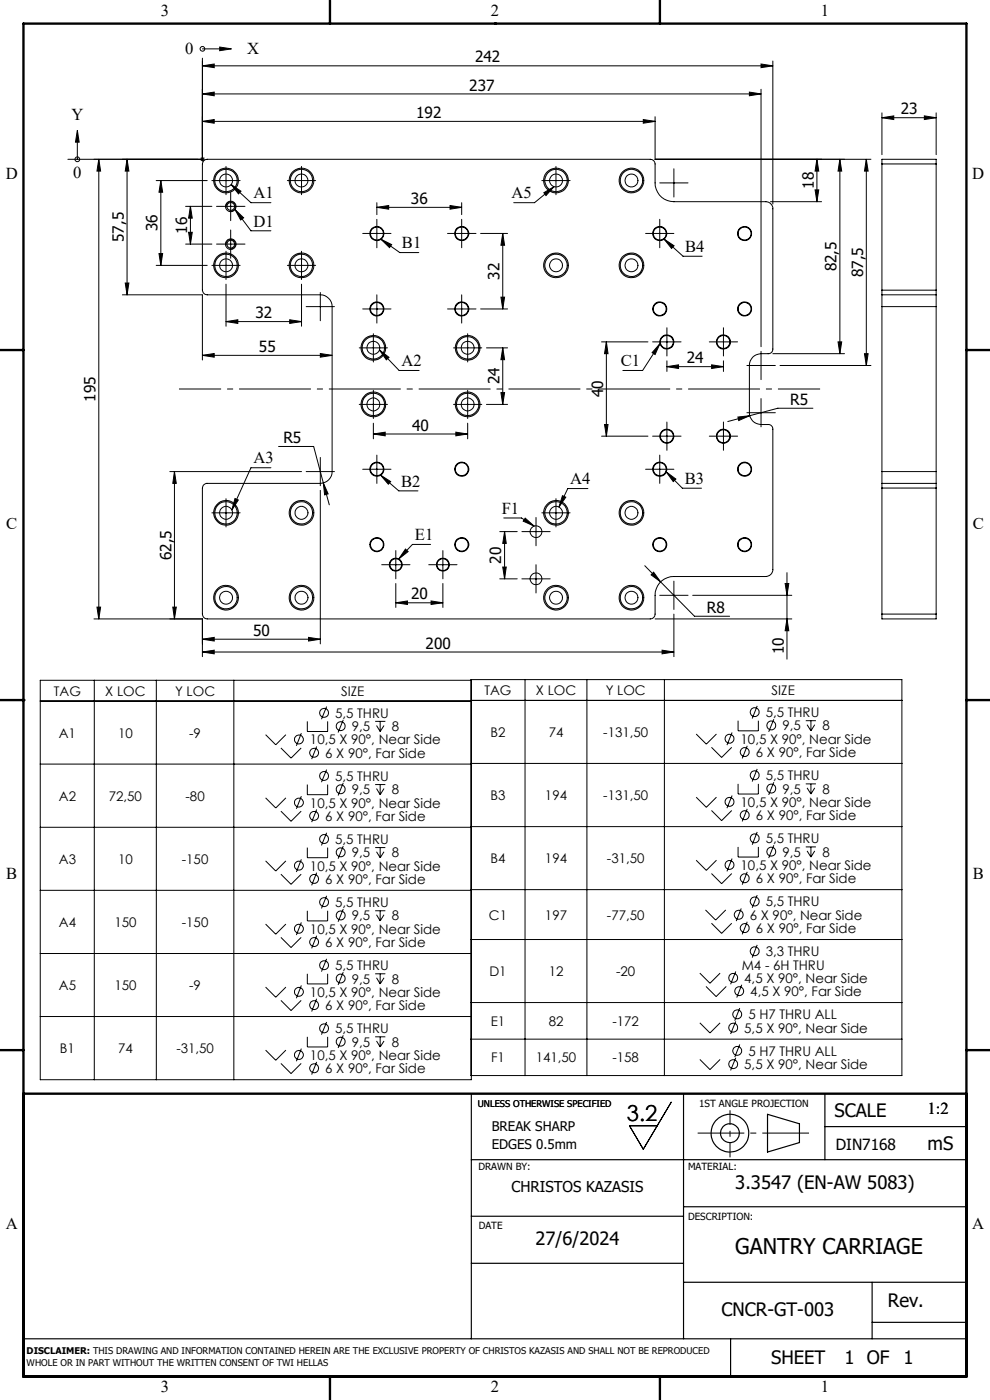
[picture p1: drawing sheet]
<svg xmlns="http://www.w3.org/2000/svg" width="210mm" height="297mm" viewBox="0 0 210 297" stroke-linecap="round" stroke-linejoin="round" font-family="sans-serif">
<g fill="none" stroke="#000" stroke-width=".21">
<path d="M42.9 12.3v21.5h-28.5M42.9 10.4h3.7M42.9 14l2.5-.4v.8zM42.9 19.9l2.5-.4v.8zM42.9 14h121M42.9 19.9h118.5M46.6 10l2.5 .4-2.5 .4zM159 19.5l2.4 .4-2.4 .4zM161.4 13.6l2.5 .4-2.5 .4zM161.4 18.9v54.7M163.9 12.9v30.4M16.4 27.7l.4 2.5h-.8z"/>
<path d="M16.4 30.2v3.6M21 33.8v97.5M21 33.8l.3 2.5h-.7zM27 33.8v28.7M27 33.8l.3 2.5h-.7zM33.1 38.3h10.9M34.1 38.3v18M34.1 38.3l.4 2.5h-.8zM42.9 25.7l2.5-.3v.7zM42.9 25.7h96.1M43.3 34.1l.7-.3h93.9a1.02 1.02 0 0 1 1.1 1v4a3.9 3.9 0 0 0 3.9 4h19.6a1.51 1.51 0 0 1 1.4 1.5v29.7a.96 .96 0 0 1-1 1 3.3 3.3 0 0 0-3.5 1.2l-.4 .8v.5v10.1a2.47 2.47 0 0 0 2.4 2.5h1.5a.96 .96 0 0 1 1 .9v29.8a1.51 1.51 0 0 1-1.4 1.5h-19.6a3.9 3.9 0 0 0-3.9 4v4a1.02 1.02 0 0 1-1.1 1h-93.9a1.02 1.02 0 0 1-1.1-1v-26.8a1.02 1.02 0 0 1 1.1-1h23.9a2.53 2.53 0 0 0 2.5-2.5v-35a2.53 2.53 0 0 0-2.5-2.5h-23.9a1.02 1.02 0 0 1-1.1-.9v-26.8zM44.9 38.3h6"/>
<path d="M47.9 35.3v6M49 39.2l2.1 1.4-.5 .5zM49 39.2l4.2 3.8h4.3M61 38.3h6M64 35.3v6M114.9 38.3h6M117.5 39.6l-4.1 3.4h-4.4M117.9 35.3v6M136.5 25.4l2.5 .3-2.5 .4zM139 24.8v9h45.7M139.9 38.8h6M142.9 35.8v6"/>
<path d="M173.3 33.8l.4 2.5h-.8zM173.3 33.8v9M178.2 33.8v41.2M178.2 33.8l.3 2.5h-.7zM183.8 33.8l.4 2.5h-.8zM183.8 33.8v43.7M187.1 25l2.5-.4v.8zM187.1 24v8.8M187.1 25h11.5M187.1 34.8v-1h11.5v1M187.1 34.8v26.8M187.1 34.8h11.5"/>
<path d="M196.1 24.6l2.5 .4-2.5 .4zM198.6 24v8.8M198.6 34.8v26.8M33.1 56.3h10.9M33.7 53.8h.8l-.4 2.5zM39.4 51.8h5.5M39.4 43.8h5.5M40 49.3h.8l-.4 2.5zM40.4 43.8l.4 2.5h-.8zM40.4 43.8v8M44.9 56.3h6M45.9 51.8h6.1"/>
<path d="M45.9 43.8h6.1M47.9 53.3v6M48 52.1a1.01 1.01 0 0 1 .9-1.3 1.01 1.01 0 0 1 1.1 1.1 1.01 1.01 0 0 1-1.3 .9M48 44.1a1.01 1.01 0 0 1 .9-1.3 1.01 1.01 0 0 1 1.1 1.1 1.01 1.01 0 0 1-1.3 .9M48.9 40.8v6M48.9 48.8v6M49.8 44.4l3.4 4.6h4.3M49.8 44.4l1.9 1.8-.7 .5zM61 56.3h6M64 53.3v6M76.9 49.5h6M79.9 44l2.5-.4v.8z"/>
<path d="M79.9 43v2.5M79.9 44h18M79.9 46.5v6.1M80.8 50.8l2.3 1.1-.5 .6zM80.8 50.8l4 2.8h4M94.9 49.5h6.1M95.5 43.6l2.4 .4-2.4 .4zM97.9 43v2.5M97.9 46.5v6.1M102 49.5h5.7M106.6 49.5l.4 2.5h-.7zM106.6 49.5v16"/>
<path d="M115.4 40.9l2.1-1.3-1.7 1.9zM136.9 49.5h6M139.9 46.5v6.1M140.9 50.7l2.1 1.4-.5 .6zM140.9 50.7l4 3.7h4M163.4 42.8h10.9M172.9 40.3h.8l-.4 2.5zM26 62.5h16.9v13.9M26.6 60h.7l-.3 2.5zM42.9 75.4l2.5-.4v.8zM42.9 75.4h27.5M47.9 68.2l2.5-.4v.8z"/>
<path d="M47.9 60.3v8.9M47.9 68.2h16.1M61.5 67.8l2.5 .4-2.5 .4zM64 60.3v8.9M64.9 65h6M67.9 75l2.5 .4-2.5 .4zM67.9 62.1v5.9M76.2 73.8h6M76.9 65.5h6M79.2 70.8v6M79.9 62.5v6M80.5 74.3l2 1.5-.5 .5z"/>
<path d="M80.5 74.3l4.2 4.3h4.2M94.9 65.5h6.1M96.2 73.8h6M97.9 62.5v6M99.2 70.8v6M102 65.5h5.7M103.2 73.8h4.5M106.3 63h.7l-.4 2.5zM106.6 73.8l.4 2.5h-.7zM106.6 73.8v12M127.6 72.5h9.8M128.6 72.5v20"/>
<path d="M128.6 72.5l.4 2.5h-.8zM138.4 72.5h6.1M140 72.9l-1 2.3-.7-.4zM140 72.9l-3.7 5.7h-4.2M141.5 77.8l2.4-.4v.8zM141.5 69.5v6M141.5 76.5v2.3M141.5 77.8h12M150.5 72.5h6M151 77.4l2.5 .4-2.5 .4zM153.5 69.5v6M153.5 76.5v2.3"/>
<path d="M158.4 77.5h6.1M161.4 74.5v6M163.9 75h15.2M165.5 77.5h19.2M177.8 72.5h.7l-.3 2.5zM183.4 75h.8l-.4 2.5zM187.1 61.6v.9M187.1 62.5v2.5M187.1 62.5h11.5M187.1 65v35M187.1 61.6h11.5M187.1 65h11.5"/>
<path d="M198.6 61.6v.9M198.6 62.5v2.5M198.6 65v35M57.5 99.2h-4.3l-4 9M59.1 94.7h7.4l2.1 7.7M67.9 97v6M76.2 85.8h6M76.9 99.6h6M79.2 92.1l2.5-.4v.8zM79.2 89.8v3.3M79.2 92.1h20M79.2 82.8v6"/>
<path d="M79.9 96.6v5.9M96.2 85.8h6M96.7 91.7l2.5 .4-2.5 .4zM99.2 89.8v3.3M99.2 82.8v6M103.2 85.8h4.5M106.3 83.3h.7l-.4 2.5zM127.6 92.5h9.8M128.2 90.1h.8l-.4 2.4zM136.9 99.6h6M138.4 92.5h6.1M139.9 96.6v5.9"/>
<path d="M141.5 89.5v6M150.5 92.5h6M153.5 89.5v6M156.5 88.5l2.5-.3-2.3 1zM158.4 87.6h6.1M159 88.2l-4.6 1.2M161.4 84.6v6M172.4 86.6h-7.4l-6 1.6M36 100h28M37 100v31.3M37 100l.4 2.5h-.7zM44.9 108.8h6"/>
<path d="M47.9 105.8v6M49.8 105.8l.8 .3-1.4 2.1zM64.9 100h6M67.9 104v32.6M68.6 102.4l1 2.4-.7 .2zM68.6 102.4l1.2 4.7M80.8 100.8l2.1 1.4-.5 .5zM80.8 100.8l3.8 3.3h4.1M81 119.8h6M84 116.8v6M86 116.5l.6 .5-2 1.6zM90.9 119.8h6"/>
<path d="M91.3 115.5h-3.8l-2.9 3.1M93.9 116.8v6M106 112.8h3.7M106.9 109.9h3.7l2.7 1.7M107 112.8l.4 2.5h-.8zM107 112.8v10M110.7 112.8h6M111.4 109.9l1.9 1.7-2.3-1zM113.7 109.8v6M113.7 119.8v6M114.9 108.8h6M117.9 105.8v6"/>
<path d="M119.3 105.2l.7 .3-1.4 2.1zM124.7 103.6h-4.3l-1.8 4M141.3 100.1l3.4 3.5h4.1M141.3 100.1l2.1 1.5-.6 .6zM187.1 102.5v1M187.1 100v2.5M187.1 102.5h11.5M187.1 103.5h11.5M187.1 103.5v26.8M187.1 100h11.5M198.6 102.5v1M198.6 100v2.5"/>
<path d="M198.6 103.5v26.8M19.9 131.3h23v8M20.6 128.8h.7l-.3 2.5zM36.7 128.8h.7l-.4 2.5zM42.9 135.6l2.5-.4v.8zM42.9 138.3l2.5-.4v.8zM42.9 135.6h25M42.9 138.3h100M65.4 135.2l2.5 .4-2.5 .4zM84 127.9l2.4-.4v.7zM84 123.8v5.1M84 127.9h9.9"/>
<path d="M91.4 127.5l2.5 .4-2.5 .3zM93.9 123.8v5.1M106 122.8h3.7M106.6 120.3h.8l-.4 2.5zM110.7 122.8h6M136.8 120l3.3 3.4M138.6 121.4l1.5 2-2-1.4zM139 131.3h29M139.9 126.3h6M140.1 123.4l7.2 7.3h7.5M140.4 137.9l2.5 .4-2.5 .4zM142.9 123.3v6"/>
<path d="M142.9 130.3v9M146.9 126.3h21.1M166.5 123.8h.8l-.4 2.5zM166.9 131.3l.4 2.5h-.8zM166.9 121.5v18.3M187.1 130.3v1h11.5v-1M187.1 130.3h11.5M8.5 144.3h91.5v84.8h-91.5zM8.5 148.7h91.5M20 144.3v84.8M33.2 144.3v84.8M49.6 144.3v84.8"/>
<path d="M56.3 155.9l2.2 2.1 2.1-2.1M59.6 158.7l2.1 2.1 2.2-2.1M63.9 155.5l-1 2.7M65.2 153v2.2h4.3v-2.2M67.2 158.4l-1.1 2.6M69.3 149.9l-1.1 2.7M72.8 152.7l-1.1 2.7M79.6 153h2.1M79.9 153.9l.7 1.3M80.6 153v2.2M81.5 153.9l-.9 1.3M99.9 144.2h91.4v84h-91.4z"/>
<path d="M99.9 148.6h91.4M111.4 144.2v84M124.5 144.2v84M140.9 144.2v84M147.7 155.7l2.1 2.2 2.2-2.2M150.9 158.5l2.2 2.2 2.1-2.2M155.3 155.4l-1.1 2.7M156.6 152.9v2.1h4.3v-2.1M158.5 158.2l-1.1 2.7M160.6 149.8l-1 2.6M164.1 152.6l-1 2.7M170.9 152.9h2.2"/>
<path d="M171.2 153.7l.8 1.3M172 152.9v2.1M172.8 153.7l-.8 1.3M8.5 162.1h91.5M8.5 175.5h91.5M56.3 169.3l2.2 2.1 2.1-2.1M59.6 172.1l2.1 2.1 2.2-2.1M63.9 168.9l-1 2.7M65.2 166.4v2.2h4.3v-2.2M65.2 179.8v2.2h4.3v-2.2M67.2 171.7l-1.1 2.7M69.3 163.3l-1.1 2.6"/>
<path d="M69.3 176.7l-1.1 2.6M72.8 166.1l-1.1 2.7M72.8 179.5l-1.1 2.7M79.6 166.4h2.1M79.6 179.8h2.1M79.9 167.3l.7 1.3M80.6 166.4v2.2M80.6 179.8v2.2M81.5 167.3l-.9 1.3M99.9 162h91.4M99.9 175.4h91.4M147.7 169.1l2.1 2.2 2.2-2.2"/>
<path d="M150.9 171.9l2.2 2.2 2.1-2.2M155.3 168.8l-1.1 2.6M156.6 166.3v2.1h4.3v-2.1M156.6 179.7v2.1h4.3v-2.1M158.5 171.6l-1.1 2.7M160.6 163.1l-1 2.7M160.6 176.5l-1 2.7M164.1 165.9l-1 2.7M164.1 179.3l-1 2.7M170.9 166.3h2.2M170.9 179.7h2.2M171.2 167.1l.8 1.3"/>
<path d="M172 166.3v2.1M172 179.7v2.1M172.8 167.1l-.8 1.3M8.5 188.9h91.5M56.3 182.6l2.2 2.2 2.1-2.2M56.3 196l2.2 2.2 2.1-2.2M59.6 185.5l2.1 2.1 2.2-2.1M59.6 198.9l2.1 2.1 2.2-2.1M63.9 182.3l-1 2.7M63.9 195.7l-1 2.7M65.2 193.2v2.2h4.3v-2.2M67.2 185.1l-1.1 2.7"/>
<path d="M67.2 198.5l-1.1 2.7M69.3 190l-1.1 2.7M72.8 192.9l-1.1 2.6M79.6 193.2h2.1M79.9 180.7l.7 1.3M79.9 194.1l.7 1.3M80.6 193.2v2.2M81.5 180.7l-.9 1.3M81.5 194.1l-.9 1.3M99.9 188.7h91.4M99.9 199.3h91.4M147.7 182.5l2.1 2.1 2.2-2.1"/>
<path d="M149.6 193l2.2 2.2 2.2-2.2M150.9 185.3l2.2 2.2 2.1-2.2M150.9 195.9l2.2 2.1 2.1-2.1M155.3 182.1l-1.1 2.8M157.2 192.7l-1 2.7M158.5 185l-1.1 2.7M158.5 195.5l-1.1 2.7M160.6 189.9l-1 2.7M171.2 180.5l.8 1.3M172.8 180.5l-.8 1.3M8.5 202.3h91.5M8.5 215.6h91.5"/>
<path d="M56.3 209.4l2.2 2.2 2.1-2.2M59.6 212.2l2.1 2.2 2.2-2.2M63.9 209.1l-1 2.7M65.2 206.6v2.1h4.3v-2.1M65.2 220v2.1h4.3v-2.1M67.2 211.9l-1.1 2.7M69.3 203.4l-1.1 2.7M69.3 216.8l-1.1 2.7M72.8 206.2l-1.1 2.7M72.8 219.6l-1.1 2.7M79.6 206.6h2.1M79.6 220h2.1"/>
<path d="M79.9 207.4l.7 1.3M80.6 206.6v2.1M80.6 220v2.1M81.5 207.4l-.9 1.3M99.9 212.7h91.4M148.4 206.4l2.2 2.2 2.2-2.2M148.4 217l2.2 2.1 2.2-2.1M149.8 209.3l2.1 2.1 2.2-2.1M156.1 206.1l-1.1 2.7M156.1 216.7l-1.1 2.7M156.9 213.9l-1 2.6M157.3 208.9l-1 2.7"/>
<path d="M160.6 200.4l-1 2.8M56.3 222.8l2.2 2.1 2.1-2.1M59.6 225.6l2.1 2.1 2.2-2.1M63.9 222.5l-1 2.6M67.2 225.3l-1.1 2.7M79.9 220.8l.7 1.3M81.5 220.8l-.9 1.3M99.9 220.4h91.4M142.4 233.8l-5.9 10-3-5h5.9M148.4 224.8l2.2 2.1 2.2-2.1M156.1 224.4l-1.1 2.7M156.9 221.6l-1 2.7"/>
<circle cx="43" cy="10.4" r=".5"/>
<circle cx="16.4" cy="33.8" r=".5"/>
<circle cx="47.9" cy="38.3" r="2.37"/>
<circle cx="47.9" cy="38.3" r="1.37"/>
<circle cx="48" cy="38.3" r="2.62"/>
<circle cx="64" cy="38.3" r="2.62"/>
<circle cx="64" cy="38.3" r="1.38"/>
<circle cx="64" cy="38.3" r="2.37"/>
<circle cx="117.9" cy="38.3" r="1.37"/>
<circle cx="118" cy="38.3" r="2.37"/>
<circle cx="118" cy="38.3" r="2.62"/>
<circle cx="133.9" cy="38.3" r="2.62"/>
<circle cx="133.9" cy="38.3" r="2.37"/>
<circle cx="133.9" cy="38.3" r="1.38"/>
<circle cx="47.9" cy="56.3" r="2.38"/>
<circle cx="47.9" cy="56.3" r="1.37"/>
<circle cx="48" cy="56.3" r="2.63"/>
<circle cx="48.9" cy="43.8" r="1.12"/>
<circle cx="48.9" cy="51.8" r="1.12"/>
<circle cx="48.9" cy="51.8" r=".83"/>
<circle cx="48.9" cy="43.8" r=".83"/>
<circle cx="63.9" cy="56.3" r="2.38"/>
<circle cx="63.9" cy="56.3" r="2.63"/>
<circle cx="64" cy="56.3" r="1.38"/>
<circle cx="79.9" cy="49.6" r="1.38"/>
<circle cx="80" cy="49.5" r="1.5"/>
<circle cx="97.9" cy="49.5" r="1.38"/>
<circle cx="98" cy="49.5" r="1.5"/>
<circle cx="117.9" cy="56.3" r="1.37"/>
<circle cx="117.9" cy="56.3" r="2.39"/>
<circle cx="118" cy="56.3" r="2.63"/>
<circle cx="133.9" cy="56.3" r="2.38"/>
<circle cx="133.9" cy="56.3" r="2.63"/>
<circle cx="133.9" cy="56.3" r="1.38"/>
<circle cx="139.9" cy="49.5" r="1.51"/>
<circle cx="140" cy="49.6" r="1.38"/>
<circle cx="157.9" cy="49.6" r="1.38"/>
<circle cx="158" cy="49.5" r="1.5"/>
<circle cx="79.2" cy="73.8" r="2.38"/>
<circle cx="79.2" cy="73.8" r="2.63"/>
<circle cx="79.2" cy="73.8" r="1.38"/>
<circle cx="79.9" cy="65.6" r="1.37"/>
<circle cx="80" cy="65.6" r="1.5"/>
<circle cx="97.9" cy="65.5" r="1.37"/>
<circle cx="98" cy="65.5" r="1.5"/>
<circle cx="99.2" cy="73.8" r="2.38"/>
<circle cx="99.2" cy="73.8" r="2.63"/>
<circle cx="99.2" cy="73.8" r="1.38"/>
<circle cx="139.9" cy="65.6" r="1.51"/>
<circle cx="139.9" cy="65.6" r="1.37"/>
<circle cx="141.4" cy="72.5" r="1.5"/>
<circle cx="141.5" cy="72.5" r="1.38"/>
<circle cx="153.4" cy="72.5" r="1.5"/>
<circle cx="153.5" cy="72.6" r="1.38"/>
<circle cx="157.9" cy="65.6" r="1.37"/>
<circle cx="158" cy="65.6" r="1.5"/>
<circle cx="79.2" cy="85.8" r="2.38"/>
<circle cx="79.2" cy="85.8" r="2.63"/>
<circle cx="79.2" cy="85.8" r="1.37"/>
<circle cx="79.9" cy="99.5" r="1.38"/>
<circle cx="80" cy="99.6" r="1.5"/>
<circle cx="97.9" cy="99.5" r="1.38"/>
<circle cx="98" cy="99.6" r="1.5"/>
<circle cx="99.2" cy="85.8" r="2.38"/>
<circle cx="99.2" cy="85.8" r="2.63"/>
<circle cx="99.2" cy="85.8" r="1.37"/>
<circle cx="139.9" cy="99.6" r="1.51"/>
<circle cx="140" cy="99.5" r="1.38"/>
<circle cx="141.4" cy="92.5" r="1.5"/>
<circle cx="141.5" cy="92.5" r="1.38"/>
<circle cx="153.4" cy="92.5" r="1.5"/>
<circle cx="153.5" cy="92.6" r="1.38"/>
<circle cx="157.9" cy="99.5" r="1.38"/>
<circle cx="158" cy="99.6" r="1.5"/>
<circle cx="47.9" cy="108.8" r="2.38"/>
<circle cx="48" cy="108.8" r="2.63"/>
<circle cx="48" cy="108.8" r="1.36"/>
<circle cx="63.9" cy="108.8" r="2.38"/>
<circle cx="63.9" cy="108.8" r="2.63"/>
<circle cx="64" cy="108.8" r="1.37"/>
<circle cx="79.9" cy="115.6" r="1.38"/>
<circle cx="80" cy="115.5" r="1.5"/>
<circle cx="83.9" cy="119.8" r="1.25"/>
<circle cx="84" cy="119.8" r="1.38"/>
<circle cx="93.9" cy="119.8" r="1.27"/>
<circle cx="93.9" cy="119.8" r="1.37"/>
<circle cx="97.9" cy="115.5" r="1.38"/>
<circle cx="98" cy="115.5" r="1.5"/>
<circle cx="113.7" cy="112.8" r="1.26"/>
<circle cx="117.9" cy="108.8" r="2.39"/>
<circle cx="117.9" cy="108.8" r="1.36"/>
<circle cx="118" cy="108.8" r="2.63"/>
<circle cx="133.9" cy="108.8" r="2.38"/>
<circle cx="133.9" cy="108.8" r="2.63"/>
<circle cx="134" cy="108.8" r="1.37"/>
<circle cx="139.9" cy="115.5" r="1.51"/>
<circle cx="140" cy="115.6" r="1.38"/>
<circle cx="157.9" cy="115.6" r="1.38"/>
<circle cx="158" cy="115.5" r="1.5"/>
<circle cx="47.9" cy="126.8" r="2.37"/>
<circle cx="47.9" cy="126.8" r="1.37"/>
<circle cx="48" cy="126.8" r="2.63"/>
<circle cx="63.9" cy="126.8" r="2.63"/>
<circle cx="64" cy="126.8" r="1.38"/>
<circle cx="64" cy="126.8" r="2.37"/>
<circle cx="113.7" cy="122.8" r="1.27"/>
<circle cx="117.9" cy="126.8" r="1.37"/>
<circle cx="118" cy="126.8" r="2.63"/>
<circle cx="118" cy="126.8" r="2.37"/>
<circle cx="133.9" cy="126.8" r="2.63"/>
<circle cx="133.9" cy="126.8" r="2.37"/>
<circle cx="133.9" cy="126.8" r="1.38"/>
<circle cx="63.4" cy="156.9" r=".95"/>
<circle cx="66.6" cy="159.7" r=".95"/>
<circle cx="68.7" cy="151.2" r=".94"/>
<circle cx="72.3" cy="154.1" r=".95"/>
<circle cx="154.7" cy="156.7" r=".94"/>
<circle cx="158" cy="159.5" r=".94"/>
<circle cx="160.1" cy="151.1" r=".94"/>
<circle cx="163.6" cy="153.9" r=".93"/>
<circle cx="63.4" cy="170.3" r=".94"/>
<circle cx="66.6" cy="173.1" r=".94"/>
<circle cx="68.7" cy="178" r=".93"/>
<circle cx="68.7" cy="164.6" r=".93"/>
<circle cx="72.3" cy="167.4" r=".94"/>
<circle cx="154.7" cy="170.1" r=".95"/>
<circle cx="158" cy="172.9" r=".95"/>
<circle cx="160.1" cy="164.5" r=".95"/>
<circle cx="160.1" cy="177.9" r=".94"/>
<circle cx="163.6" cy="167.3" r=".94"/>
<circle cx="63.4" cy="197" r=".95"/>
<circle cx="63.4" cy="183.6" r=".94"/>
<circle cx="66.6" cy="199.9" r=".95"/>
<circle cx="66.6" cy="186.5" r=".94"/>
<circle cx="68.7" cy="191.4" r=".94"/>
<circle cx="72.3" cy="194.2" r=".95"/>
<circle cx="72.3" cy="180.8" r=".94"/>
<circle cx="154.7" cy="183.5" r=".94"/>
<circle cx="156.7" cy="194.1" r=".95"/>
<circle cx="158" cy="196.9" r=".95"/>
<circle cx="158" cy="186.3" r=".94"/>
<circle cx="160.1" cy="191.2" r=".95"/>
<circle cx="163.6" cy="180.7" r=".93"/>
<circle cx="63.4" cy="210.4" r=".94"/>
<circle cx="66.6" cy="213.2" r=".94"/>
<circle cx="68.7" cy="218.2" r=".94"/>
<circle cx="68.7" cy="204.8" r=".93"/>
<circle cx="72.3" cy="207.6" r=".94"/>
<circle cx="155.5" cy="218" r=".95"/>
<circle cx="155.5" cy="207.4" r=".94"/>
<circle cx="156.4" cy="215.2" r=".95"/>
<circle cx="156.8" cy="210.3" r=".94"/>
<circle cx="160.1" cy="201.8" r=".94"/>
<circle cx="63.4" cy="223.8" r=".95"/>
<circle cx="66.6" cy="226.6" r=".95"/>
<circle cx="72.3" cy="221" r=".95"/>
<circle cx="155.5" cy="225.8" r=".94"/>
<circle cx="156.4" cy="222.9" r=".94"/>
</g>
<path d="M42.6 33.4l.7 .7M42.6 34.1l.7-.7M43 34.3v-1M43.5 33.8h-1" fill="none" stroke="#000" stroke-width=".21" stroke-dasharray="6.3 1.3 1.3 1.3" stroke-linecap="butt"/>
<g fill="none" stroke="#000" stroke-width=".25">
<path d="M100 232v52M145 232v52M162.8 236.4l6.8 2v4l-6.8 2zM175 232v14M175 239h30M100 246h105M100 258h45M145 256h60M100 268h45M145 272h60M185 272v12M5 284h200"/>
<path d="M155 284v8M185 280.5h20"/>
<circle cx="154.8" cy="240.4" r="4"/>
<circle cx="154.8" cy="240.4" r="2"/>
</g>
<path d="M38 82.5h136" fill="none" stroke="#000" stroke-width=".21" stroke-dasharray="15.2 1.3 1.3 1.3" stroke-dashoffset="6.3" stroke-linecap="butt"/>
<path d="M148 240.4h23.6" fill="none" stroke="#000" stroke-width=".21" stroke-dasharray="15.2 1.3 1.3 1.3" stroke-dashoffset="5.3" stroke-linecap="butt"/>
<path d="M154.9 235.5v10" fill="none" stroke="#000" stroke-width=".21" stroke-dasharray="15.2 1.3 1.3 1.3" stroke-dashoffset="12.1" stroke-linecap="butt"/>
<g fill="none" stroke="#000" stroke-width=".5">
<path d="M5 5h200v287h-200zM70 0v5M105 5h.1M140 0v5M0 74.3h5M205 74.3h5M0 148.5h5M5 148.5h.1M205 148.5h5M0 222.8h5M5 232h200M205 222.8h5"/>
<path d="M70 292v5M105 292h.1M140 292v5M190 292h.1"/>
</g>
<g fill="#000">
<path d="M42.9 14l2.5-.4v.8zM161.4 13.6l2.5 .4-2.5 .4zM42.9 25.7l2.5-.3v.7zM136.5 25.4l2.5 .3-2.5 .4zM79.9 44l2.5-.4v.8zM95.5 43.6l2.4 .4-2.4 .4zM79.2 92.1l2.5-.4v.8zM96.7 91.7l2.5 .4-2.5 .4zM42.9 75.4l2.5-.4v.8zM67.9 75l2.5 .4-2.5 .4zM84 127.9l2.4-.4v.7zM91.4 127.5l2.5 .4-2.5 .3zM156.5 88.5l.2 .7 2.3-1zM68.6 102.4l.3 2.6 .7-.2zM138.6 121.4l-.5 .6 2 1.4zM42.9 19.9l2.5-.4v.8zM159 19.5l2.4 .4-2.4 .4z"/>
<path d="M21 33.8l.3 2.5h-.7zM20.6 128.8h.7l-.3 2.5zM27 33.8l.3 2.5h-.7zM26.6 60h.7l-.3 2.5zM173.3 33.8l.4 2.5h-.8zM172.9 40.3h.8l-.4 2.5zM178.2 33.8l.3 2.5h-.7zM177.8 72.5h.7l-.3 2.5zM106.6 49.5l.4 2.5h-.7zM106.3 63h.7l-.4 2.5zM34.1 38.3l.4 2.5h-.8zM33.7 53.8h.8l-.4 2.5zM106.6 73.8l.4 2.5h-.7zM106.3 83.3h.7l-.4 2.5zM128.6 72.5l.4 2.5h-.8zM128.2 90.1h.8l-.4 2.4z"/>
<path d="M187.1 25l2.5-.4v.8zM196.1 24.6l2.5 .4-2.5 .4z"/>
<path d="M40 49.3h.8l-.4 2.5zM40.4 43.8l.4 2.5h-.8z"/>
<path d="M47.9 68.2l2.5-.4v.8zM61.5 67.8l2.5 .4-2.5 .4z"/>
<path d="M141.5 77.8l2.4-.4v.8zM151 77.4l2.5 .4-2.5 .4z"/>
<path d="M49.8 105.8l.8 .3-1.4 2.1zM49 39.2l2.1 1.4-.5 .5zM80.5 74.3l2 1.5-.5 .5zM80.8 100.8l2.1 1.4-.5 .5zM80.8 50.8l2.3 1.1-.5 .6zM119.3 105.2l.7 .3-1.4 2.1zM115.4 40.9l2.1-1.3-1.7 1.9zM141.3 100.1l2.1 1.5-.6 .6zM140.9 50.7l2.1 1.4-.5 .6zM140 72.9l-1 2.3-.7-.4zM49.8 44.4l1.9 1.8-.7 .5zM86 116.5l.6 .5-2 1.6zM111.4 109.9l1.9 1.7-2.3-1zM46.6 10l2.5 .4-2.5 .4zM16.4 27.7l.4 2.5h-.8z"/>
<path d="M107 112.8l.4 2.5h-.8zM106.6 120.3h.8l-.4 2.5z"/>
<path d="M36.7 128.8h.7l-.4 2.5zM37 100l.4 2.5h-.7zM166.9 131.3l.4 2.5h-.8zM166.5 123.8h.8l-.4 2.5zM183.4 75h.8l-.4 2.5zM183.8 33.8l.4 2.5h-.8z"/>
<path d="M65.4 135.2l2.5 .4-2.5 .4zM42.9 135.6l2.5-.4v.8zM140.4 137.9l2.5 .4-2.5 .4zM42.9 138.3l2.5-.4v.8z"/>
</g>
<text font-size="4.7" x="133" y="237.8">3.2</text>
<text font-size="4.6" x="156" y="266.1">GANTRY CARRIAGE</text>
<g font-size="3.9">
<text x="177" y="236.9">SCALE</text>
<text x="196.7" y="243.9">mS</text>
<text x="156" y="252.2">3.3547 (EN-AW 5083)</text>
<text x="113.6" y="264.1">27/6/2024</text>
<text x="153" y="279.2">CNCR-GT-003</text>
<text x="188.3" y="277.3">Rev.</text>
<text x="163.6" y="289.3">SHEET</text>
<text x="179.1" y="289.3">1 OF</text>
<text x="191.7" y="289.3">1</text>
</g>
<g font-size="3.5">
<text x="34.1" y="3.4">3</text>
<text x="104.1" y="3.4">2</text>
<text x="174.1" y="3.4">1</text>
<text x="39.3" y="11.5">0</text>
<text x="52.4" y="11.5">X</text>
<text x="15.1" y="25.4">Y</text>
<text x="1.2" y="38">D</text>
<text x="15.5" y="37.7">0</text>
<text x="206.2" y="38">D</text>
<text x="53.7" y="42.1">A1</text>
<text x="108.5" y="42.1">A5</text>
<text x="53.7" y="48.1">D1</text>
<text x="85.3" y="52.7">B1</text>
<text x="145.4" y="53.5">B4</text>
<text x="85.2" y="77.7">A2</text>
<text x="131.7" y="77.7">C1</text>
<text x="53.7" y="98.3">A3</text>
<text x="85.1" y="103.2">B2</text>
<text x="121" y="102.7">A4</text>
<text x="145.2" y="102.7">B3</text>
<text x="1.3" y="112.2">C</text>
<text x="106.4" y="109">F1</text>
<text x="206.3" y="112.2">C</text>
<text x="88" y="114.6">E1</text>
<text x="1.3" y="186.5">B</text>
<text x="206.3" y="186.5">B</text>
<text x="196.7" y="236.4">1:2</text>
<text x="1.2" y="260.7">A</text>
<text x="206.2" y="260.7">A</text>
<text x="34.1" y="295.4">3</text>
<text x="104.1" y="295.4">2</text>
<text x="174.1" y="295.4">1</text>
</g>
<g font-size="3.3">
<text x="100.8" y="13.2">242</text>
<text x="99.5" y="19.2">237</text>
<text x="88.3" y="25">192</text>
<text x="191.1" y="24.3">23</text>
<text x="172.6" y="40.1" transform="rotate(-90 172.6 40.1)">18</text>
<text x="87.2" y="43.3">36</text>
<text x="26.3" y="51.3" transform="rotate(-90 26.3 51.3)">57,5</text>
<text x="33.4" y="49.1" transform="rotate(-90 33.4 49.1)">36</text>
<text x="39.7" y="49.6" transform="rotate(-90 39.7 49.6)">16</text>
<text x="106" y="59.3" transform="rotate(-90 106 59.3)">32</text>
<text x="177.5" y="57.6" transform="rotate(-90 177.5 57.6)">82,5</text>
<text x="183.1" y="58.8" transform="rotate(-90 183.1 58.8)">87,5</text>
<text x="54.2" y="67.5">32</text>
<text x="54.9" y="74.7">55</text>
<text x="145.7" y="77.1">24</text>
<text x="106" y="81.6" transform="rotate(-90 106 81.6)">24</text>
<text x="20.3" y="85.2" transform="rotate(-90 20.3 85.2)">195</text>
<text x="127.9" y="84.3" transform="rotate(-90 127.9 84.3)">40</text>
<text x="167.6" y="85.9">R5</text>
<text x="60.1" y="94">R5</text>
<text x="87.4" y="91.4">40</text>
<text x="36.3" y="118.8" transform="rotate(-90 36.3 118.8)">62,5</text>
<text x="106.3" y="119.6" transform="rotate(-90 106.3 119.6)">20</text>
<text x="87.2" y="127.1">20</text>
<text x="150" y="130">R8</text>
<text x="53.7" y="134.9">50</text>
<text x="90.3" y="137.6">200</text>
<text x="166.3" y="138.8" transform="rotate(-90 166.3 138.8)">10</text>
<text x="177.3" y="243.9">DIN7168</text>
</g>
<text font-size="3.2" x="108.5" y="252.9">CHRISTOS KAZASIS</text>
<g font-size="2.8">
<text x="11.4" y="147.6">TAG</text>
<text x="22.3" y="147.6">X LOC</text>
<text x="37.1" y="147.6">Y LOC</text>
<text x="72.3" y="147.6">SIZE</text>
<text x="102.8" y="147.4">TAG</text>
<text x="113.7" y="147.4">X LOC</text>
<text x="128.5" y="147.4">Y LOC</text>
<text x="163.7" y="147.4">SIZE</text>
<text x="71.1" y="152.3">5,5 THRU</text>
<text x="74.6" y="155.1">9,5</text>
<text x="83.1" y="155.1">8</text>
<text x="162.4" y="152.1">5,5 THRU</text>
<text x="166" y="155">9,5</text>
<text x="174.5" y="155">8</text>
<text x="12.5" y="156.5">A1</text>
<text x="25" y="156.5">10</text>
<text x="40.1" y="156.5">-9</text>
<text x="65.8" y="157.9">10,5 X 90°, Near Side</text>
<text x="69" y="160.7">6 X 90°, Far Side</text>
<text x="104.1" y="156.4">B2</text>
<text x="116.4" y="156.4">74</text>
<text x="128" y="156.4">-131,50</text>
<text x="157.1" y="157.8">10,5 X 90°, Near Side</text>
<text x="160.3" y="160.6">6 X 90°, Far Side</text>
<text x="71.1" y="165.7">5,5 THRU</text>
<text x="162.4" y="165.5">5,5 THRU</text>
<text x="12.5" y="169.9">A2</text>
<text x="23.1" y="169.9">72,50</text>
<text x="39.4" y="169.9">-80</text>
<text x="65.8" y="171.3">10,5 X 90°, Near Side</text>
<text x="74.6" y="168.5">9,5</text>
<text x="83.1" y="168.5">8</text>
<text x="104.1" y="169.8">B3</text>
<text x="115.6" y="169.8">194</text>
<text x="128" y="169.8">-131,50</text>
<text x="157.1" y="171.2">10,5 X 90°, Near Side</text>
<text x="160.3" y="174">6 X 90°, Far Side</text>
<text x="166" y="168.3">9,5</text>
<text x="174.5" y="168.3">8</text>
<text x="69" y="174.1">6 X 90°, Far Side</text>
<text x="71.1" y="179">5,5 THRU</text>
<text x="162.4" y="178.9">5,5 THRU</text>
<text x="12.5" y="183.3">A3</text>
<text x="25" y="183.3">10</text>
<text x="38.6" y="183.3">-150</text>
<text x="65.8" y="184.7">10,5 X 90°, Near Side</text>
<text x="74.6" y="181.9">9,5</text>
<text x="83.1" y="181.9">8</text>
<text x="104.1" y="183.1">B4</text>
<text x="115.6" y="183.1">194</text>
<text x="128.7" y="183.1">-31,50</text>
<text x="157.1" y="184.5">10,5 X 90°, Near Side</text>
<text x="166" y="181.7">9,5</text>
<text x="174.5" y="181.7">8</text>
<text x="69" y="187.5">6 X 90°, Far Side</text>
<text x="160.3" y="187.4">6 X 90°, Far Side</text>
<text x="12.5" y="196.7">A4</text>
<text x="24.3" y="196.7">150</text>
<text x="38.6" y="196.7">-150</text>
<text x="71.1" y="192.4">5,5 THRU</text>
<text x="74.6" y="195.3">9,5</text>
<text x="83.1" y="195.3">8</text>
<text x="103.7" y="195.1">C1</text>
<text x="115.6" y="195.1">197</text>
<text x="128.7" y="195.1">-77,50</text>
<text x="159.1" y="195.1">6 X 90°, Near Side</text>
<text x="160.3" y="197.9">6 X 90°, Far Side</text>
<text x="162.4" y="192.3">5,5 THRU</text>
<text x="65.8" y="198.1">10,5 X 90°, Near Side</text>
<text x="69" y="200.9">6 X 90°, Far Side</text>
<text x="162.4" y="202.9">3,3 THRU</text>
<text x="71.1" y="205.8">5,5 THRU</text>
<text x="74.6" y="208.6">9,5</text>
<text x="83.1" y="208.6">8</text>
<text x="103.8" y="207.1">D1</text>
<text x="116.4" y="207.1">12</text>
<text x="130.7" y="207.1">-20</text>
<text x="157.3" y="205.7">M4 - 6H THRU</text>
<text x="157.9" y="208.5">4,5 X 90°, Near Side</text>
<text x="12.5" y="210.1">A5</text>
<text x="24.3" y="210.1">150</text>
<text x="40.1" y="210.1">-9</text>
<text x="65.8" y="211.5">10,5 X 90°, Near Side</text>
<text x="69" y="214.3">6 X 90°, Far Side</text>
<text x="159.2" y="211.3">4,5 X 90°, Far Side</text>
<text x="71.1" y="219.2">5,5 THRU</text>
<text x="104.1" y="217.6">E1</text>
<text x="116.4" y="217.6">82</text>
<text x="129.9" y="217.6">-172</text>
<text x="157.9" y="219.1">5,5 X 90°, Near Side</text>
<text x="158.7" y="216.2">5 H7 THRU ALL</text>
<text x="12.7" y="223.4">B1</text>
<text x="25" y="223.4">74</text>
<text x="37.4" y="223.4">-31,50</text>
<text x="65.8" y="224.9">10,5 X 90°, Near Side</text>
<text x="69" y="227.7">6 X 90°, Far Side</text>
<text x="74.6" y="222">9,5</text>
<text x="83.1" y="222">8</text>
<text x="104.2" y="225.4">F1</text>
<text x="113.7" y="225.4">141,50</text>
<text x="129.9" y="225.4">-158</text>
<text x="157.9" y="226.8">5,5 X 90°, Near Side</text>
<text x="158.7" y="224">5 H7 THRU ALL</text>
<text x="104.3" y="239.9">BREAK SHARP</text>
<text x="104.3" y="243.7">EDGES 0.5mm</text>
</g>
<g font-size="2.1">
<text x="148.3" y="234.9">1ST ANGLE PROJECTION</text>
<text x="101.5" y="248.3">DRAWN BY:</text>
<text x="145.9" y="248.3">MATERIAL:</text>
<text x="101.5" y="260.7">DATE</text>
<text x="145.9" y="258.7">DESCRIPTION:</text>
</g>
<g font-size="2">
<text x="101.4" y="234.9">UNLESS OTHERWISE SPECIFIED</text>
<text x="5.7" y="287.3">DISCLAIMER: THIS DRAWING AND INFORMATION CONTAINED HEREIN ARE THE EXCLUSIVE PROPERTY OF CHRISTOS KAZASIS AND SHALL NOT BE REPRODUCED</text>
<text x="5.7" y="289.8">WHOLE OR IN PART WITHOUT THE WRITTEN CONSENT OF TWI HELLAS</text>
</g>
</svg>
